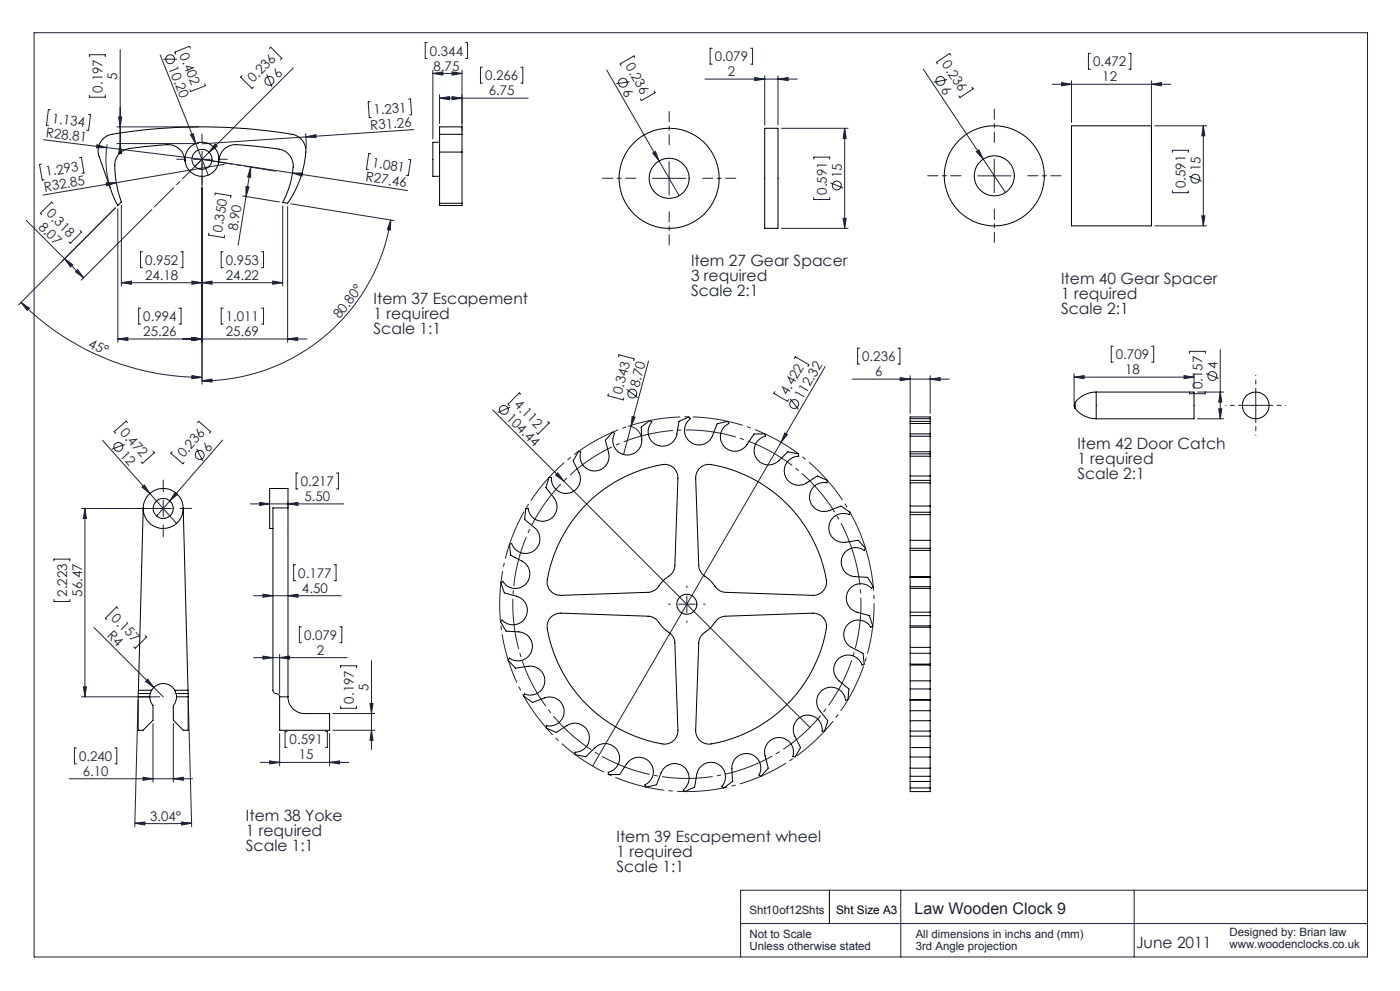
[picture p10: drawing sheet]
<svg xmlns="http://www.w3.org/2000/svg" width="420mm" height="297mm" viewBox="0 0 420 297" stroke-linecap="round" stroke-linejoin="round" font-family="sans-serif">
<g fill="none" stroke="#1b2136" stroke-width=".3">
<path d="M10.2 9.8h400v277h-400zM26.8 17v-.6h4.8v.6M36.1 14.8v28.2M48 16.4l10.7 26.6M49 17.7h4.1M57.1 14.4l-.2-.5-4.4 1.7 .2 .6M80.8 14.6l.4-.5 3.4 3.4-.5 .4M128.2 12.8h-.6v4.7h.6M139.7 12.8h.6v4.7h-.6M190.5 17.3l-.3-.5-4.1 2.4 .2 .5M213.7 14.5h-.7v4.7h.7M225.2 14.5h.6v4.7h-.6"/>
<path d="M285.3 16.5l-.4-.5-3.9 2.7 .3 .5M327.1 16h-.6v4.7h.6M338.6 16h.7v4.7h-.7M15.1 32.9l-.6-.1-.6 4.7 .6 .1M26.5 34.3l.7 .1-.6 4.7-.6-.1M26.8 28.5v.6h4.8v-.6M35 38h24.6M35.6 35h.9l-.4 3zM61.4 25.1l.2 .6-4.4 1.7-.2-.5M72.6 22.7l-.4 .4 3.4 3.4 .4-.4M80 22.3l1.6 3.8M88 20.3l-29.5 29.6"/>
<path d="M111.1 30.5h-.6l.3 4.8 .6-.1M122.6 29.7h.6l.3 4.7-.6 .1M124.2 38.8l-63.6 4.3M129.9 21v20.7M129.9 22h8.7M129.9 22l3-.4v.9zM131.9 28.4v8.6M131.9 29.4h26.5M131.9 29.4l3-.4v.9zM135.6 29l3 .4-3 .5zM135.6 21.6l3 .4-3 .5zM138.6 21v18.3"/>
<path d="M144.7 20.1h-.6v4.8h.6M156.2 20.1h.6v4.8h-.6M182 21l21.7 37.6M188.9 24.5l-4 .6M196.2 27.2l.3 .6-4.1 2.4-.3-.6M211.5 23.7h27.7M226.4 23.2l3 .5-3 .5zM229.4 22.7v14.7M233.4 22.7v14.7M233.4 23.7l3-.5v1zM234.4 38.4h20M253.4 38.4l.5 3h-1z"/>
<path d="M253.4 38.4v30M277 20.7l18 27M284.1 23.8l-4 .9M291.6 26.1l.4 .5-4 2.6-.3-.5M315.7 25.3h35.5M318.5 24.8l3 .5-3 .4zM321.5 24.2v12.5M345.4 25.3l3-.5v.9zM345.4 24.2v21.5M346.4 37.7h15.6M361 37.7v30M361 37.7l.5 3h-1z"/>
<path d="M12.5 49.2l-.6 .1 .8 4.7 .6-.1M12.9 41.9l19.1 2.3M23.8 47.3l.6-.1 .8 4.7-.6 .1M29.1 43.4l2.9 .8-3 .1zM31.9 54.8l3-.1-2.9 1zM32 44.2l28.6 3.6 27.1 4.1M32.1 43.2a28.1 28.1 0 0 0 1 13.2M34.9 54.7l-22 3.8M35 43h24.6M36.1 43l.4 3h-.9zM57.1 40.4l.9-.3 .7 2.9zM58.1 47.8h5"/>
<path d="M58.7 43l3.8 9.5M60.6 45.3v69.8M64.5 58.5l.1-.6 4.7 .8-.1 .6M64.5 43.2l.7 .6-2.5 1.8zM67.3 49.2l-32.4 5.5M72.8 58.7l11 1.8M73.8 55.9l.9 .1-.9 2.9zM75.2 50.1v3.1l-.9-.2zM75.2 50.1l-3.8 23.4M87.7 51.9l34.6 5.2M87.7 51.9h3.1l-.2 .9zM91.7 40l.1 4.6"/>
<path d="M91.8 41l3-.6v.9zM111.2 46.1l-.6-.1-.7 4.7 .6 .1M122.6 47.8l.6 .1-.7 4.7-.6-.1M195.7 53.4h10M195.8 45.9l.8-.5 1.1 2.9zM200.7 48.4v10.1M244.2 47.7v-.6h4.7v.6M244.2 59.2v.6h4.7v-.6M249.1 54.8l3.8 1.6M292.9 45.5l.8-.6 1.3 2.8zM293.3 52.7h10M295 47.7l6.6 10"/>
<path d="M298.3 47.7v10M351.7 45.6v-.6h4.8v.6M351.7 57.1v.6h4.8v-.6M356.7 52.8l3.8 1.5M7.8 66l17.3 17.3M15.9 61l-.4-.4-3.4 3.3 .4 .4M19.4 77.5l2.4 1.8-.6 .7zM24 69.1l.4 .5-3.3 3.3-.4-.4M34.6 62.3l-29 29M35.3 62.6v40M36.4 61.5v24.2M42.8 75.5h-.6v4.7h.6"/>
<path d="M45.6 62.8l-21.2 21.2M54.3 75.5h.6v4.7h-.6M62.7 69.8l-.2 .6 4.7 .8 .1-.6M67 75.5h-.6v4.7h.6M78.5 75.5h.6v4.7h-.6M84.8 61.7v24M86.3 61.9v40.7M87.3 61.1l30.9 5M117.2 65.9l-.1 3.1-.9-.2zM117.2 65.9a57.3 57.3 0 0 1-56.6 48.2M234.4 68.4h20M252.9 65.4h1l-.5 3z"/>
<path d="M346.4 67.7h15.6M360.5 64.7h1l-.5 3zM6.3 90.6l2.5 1.8-.7 .6zM6.3 90.6a77 77 0 0 0 54.3 22.5M22.6 81.5l.7-.7 1.8 2.5zM36.4 84.7l3-.5v1zM36.4 84.7h48.4M42.2 92.4h-.6v4.7h.6M53.7 92.4h.6v4.7h-.6M57.6 84.2l3 .5-3 .5zM60.6 84.7l3-.5v1zM67 92.4h-.6v4.7h.6"/>
<path d="M78.5 92.4h.6v4.7h-.6M81.8 84.2l3 .5-3 .5zM35.3 101.6l3-.5v1zM35.3 101.6h56.7M57.6 101.1l3 .5-3 .5zM57.6 112.6l3 .5-3 .4zM60.6 114.1l3-.5v.9zM86.3 101.6l3-.5v1zM156.2 118.2l-.4-.4-3.4 3.3 .4 .5M182.5 118l-.1 .6 4.6 1.2 .1-.5M185.5 106.9l.2-.6 4.6 1.3-.2 .6M188 116.7l3.3 2.5"/>
<path d="M194.6 108.2l-5.3 19.6M232.5 117.4l-.3 .5 4.1 2.4 .3-.5M237 119.5l2.5 3.2M238.3 107.5l.3-.6 4.1 2.4-.3 .6M247.5 109.9l-13.2 22.7M255.7 113.6h29.1M257.9 104.3h-.6v4.8h.6M269.4 104.3h.6v4.8h-.6M270.1 113.2l2.9 .4-2.9 .5zM273 112.6v11.3M279 113.6l3-.4v.9zM279 112.6v11.3"/>
<path d="M322.2 113l3-.4v.9zM322.2 112v8.5M322.2 113h36M334 103.7h-.6v4.8h.6M345.5 103.7h.6v4.8h-.6M355.2 112.6l3 .4-3 .5zM356.8 105.9v-.6h4.8v.6M356.8 117.4v.6h4.8v-.6M358.2 112v4.5M359.2 117.5h7.9M361.8 111.9l3.8 1.5M366.1 117.5l.4 3h-.9z"/>
<path d="M366.1 104.8v20.7M376.7 116.5v10M30.7 131.9l14.3 16M37.4 133.2l-3.9 1.4M38.2 126.7l-.4-.5-3.5 3.2 .4 .5M45.9 135.3l.4 .4-3.6 3.2-.4-.5M51.6 135.4l-.3 .5 3.6 3.1 .3-.5M59 134.5l1.9 3.7M59.2 126.7l.4-.4 3.6 3.1-.4 .5M66.8 131.9l-15.9 18.2M147.8 122.9l21.3 21.3M153 122l-3.7 1.6"/>
<path d="M164.3 126.3l.5 .4-3.4 3.4-.4-.4M188.3 127.7a4.3 4.3 0 0 1 4.1 3.1M189.3 127.8l-2.2 8.4M189.7 124.8l.8 .3-1.2 2.7zM234.3 132.6l-56.5 97M235.4 129.7l.8 .5-1.9 2.4zM359.2 125.5h7.9M365.6 122.5h.9l-.4 3zM371.7 121.5h10M24.4 152.4h27.1M25.5 152.4l.4 3h-.9zM25.5 152.4v56.4"/>
<path d="M42.6 146l.7-.6 1.7 2.5zM45 147.9l8 9M49 149.9v5M50.9 150.1l-3.9 4.6M52.6 147.6l.6 .6-2.3 1.9zM75.1 151h28M77.9 150.6l3 .4-3 .5zM86.4 151l3-.4v.9zM86.4 150.4v1.6M89.4 141.8h-.6v4.7h.6M100.9 141.8h.6v4.7h-.6M167.3 141.7l1.8 2.5-2.4-1.8z"/>
<path d="M169.1 144.2l73.9 73.8M16.2 168.2v-.6h4.8v.6M16.2 179.7v.6h4.8v-.6M76.1 178.5h26.3M78.9 178.1l3 .4-3 .5zM86.4 178.5l3-.4v.9zM88.7 169.3h-.6v4.7h.6M100.2 169.3h.6v4.7h-.6M206.1 178.6v5M28.2 188.1l17.9 17.9M35.4 182.3l-.4-.4-3.4 3.4 .4 .4M43.5 190.5l.5 .4-3.4 3.4-.5-.5"/>
<path d="M76.1 197.1h28M78.9 196.6l3 .5-3 .5zM83.9 196.1v11.8M83.9 197.1l3-.5v1zM90.5 187.9h-.7v4.7h.7M102 187.9h.6v4.7h-.6M111.4 198v26.6M203.6 181.1h5M24.4 208.8h23.5M25 205.8h.9l-.4 3zM41.4 209.9l-1 37.9M43.7 204.2l.6-.6 1.8 2.4z"/>
<path d="M45.9 216.8v17.6M46.1 206l2.9 2.8M52 216.8v17.6M56.5 209.9l1 37.9M83.9 219.8v9.7M86.1 219.2h-.6v4.8h.6M97.6 219.2h.6v4.8h-.6M98.9 219.8v9.7M99.9 213.9h12.6M99.9 218.9h12.6M102.2 200.1v-.6h4.8v.6M102.2 211.6v.7h4.8v-.7"/>
<path d="M111 210.9h.9l-.5 3zM111.4 218.9l.5 3h-.9zM20.8 233.4h37M22.9 224.2h-.6v4.7h.6M34.4 224.2h.6v4.7h-.6M42.9 232.9l3 .5-3 .5zM52 233.4l3-.5v1zM78.1 228.5h26.5M80.9 228l3 .5-3 .4zM98.9 228.5l3-.5v.9zM40.5 246.7l3-.4-.1 1zM40.5 246.7h17"/>
<path d="M54.5 246.3l3 .4-3 .6zM222.2 276.8h188M270.2 266.8v20M340.3 266.8v20M410.2 266.8h-188v20"/>
<circle cx="51" cy="17.7" r="1.34"/>
<circle cx="80.8" cy="24.2" r="1.33"/>
<circle cx="186.9" cy="24.8" r="1.33"/>
<circle cx="282.1" cy="24.3" r="1.32"/>
<circle cx="251" cy="55.6" r="1.34"/>
<circle cx="358.6" cy="53.5" r="1.34"/>
<circle cx="189.7" cy="117.9" r="1.33"/>
<circle cx="363.7" cy="112.7" r="1.33"/>
<circle cx="35.5" cy="133.9" r="1.34"/>
<circle cx="59.9" cy="136.4" r="1.32"/>
<circle cx="151.1" cy="122.8" r="1.33"/>
<circle cx="238.3" cy="121.1" r="1.33"/>
</g>
<path d="M259.8 164.7a56.2 56.2 0 0 0-94.1-22.6 56.2 56.2 0 0 0 25.8 93.2 56.2 56.2 0 0 0 69.1-67.8l-.8-2.8" fill="none" stroke="#1b2136" stroke-width=".3" stroke-dasharray="15.2 1.3 1.3 1.3" stroke-dashoffset="2.6" stroke-linecap="butt"/>
<path d="M256 165.8a52.2 52.2 0 0 0-87.5-21 52.2 52.2 0 0 0 24 86.7 52.2 52.2 0 0 0 64.2-63.1l-.7-2.6" fill="none" stroke="#1b2136" stroke-width=".3" stroke-dasharray="15.2 1.3 1.3 1.3" stroke-dashoffset="5.5" stroke-linecap="butt"/>
<path d="M190.8 53.4h-10M200.8 43.4v-10M210.8 53.4h10M288.3 52.7h-10M298.3 42.7v-10M308.3 52.7h10M200.8 63.4v10M298.3 62.7v10" fill="none" stroke="#1b2136" stroke-width=".3" stroke-dasharray="15.2 1.3 1.3 1.3" stroke-dashoffset="12.1"/>
<path d="M55.6 47.7h-2.6M60.6 42.7v-2.6M60.6 52.7v2.6M65.6 47.7h2.6M44 152.4h-3.5M49 147.4v-3.5M49 157.4v3.5M54 152.4h3.5M206.1 176.1v-.5M201.1 181.1h-.5M206.1 186.1v.5M211.1 181.1h.5" fill="none" stroke="#1b2136" stroke-width=".3" stroke-dasharray="15.2 1.3 1.3 1.3"/>
<path d="M376.7 116.5v-4M371.7 121.5h-4M376.7 126.5v4M381.7 121.5h4" fill="none" stroke="#1b2136" stroke-width=".3" stroke-dasharray="15.2 1.3 1.3 1.3" stroke-dashoffset="15.1"/>
<path d="M248.8 266.8v10" fill="none" stroke="#000" stroke-width=".3"/>
<path d="M60.6 47.7l-14.3 14.3" fill="none" stroke="#1b2136" stroke-width=".3" stroke-dasharray="15.2 1.3 1.3 1.3" stroke-dashoffset="7"/>
<path d="M60.6 47.7l22 3.6" fill="none" stroke="#1b2136" stroke-width=".3" stroke-dasharray="15.2 1.3 1.3 1.3" stroke-dashoffset="6"/>
<g fill="#1b2136">
<path d="M167.3 141.7l1.8 2.5-2.4-1.8z"/>
<path d="M235.4 129.7l.8 .5-1.9 2.4z"/>
<path d="M57.1 40.4l.9-.3 .7 2.9z"/>
<path d="M195.8 45.9l.8-.5 1.1 2.9z"/>
<path d="M292.9 45.5l.8-.6 1.3 2.8z"/>
<path d="M42.6 146l.7-.6 1.7 2.5z"/>
<path d="M43.7 204.2l.6-.6 1.8 2.4z"/>
<path d="M29.1 43.4l2.9 .8-3 .1z"/>
<path d="M91.8 41l3-.6v.9z"/>
<path d="M31.9 54.8l3-.1-2.9 1z"/>
<path d="M64.5 43.2l.7 .6-2.5 1.8z"/>
<path d="M52.6 147.6l.6 .6-2.3 1.9z"/>
<path d="M189.7 124.8l.8 .3-1.2 2.7z"/>
<path d="M87.7 51.9h3.1l-.2 .9z"/>
<path d="M22.6 81.5l.7-.7 1.8 2.5zM19.4 77.5l2.4 1.8-.6 .7z"/>
<path d="M73.8 55.9l.9 .1-.9 2.9zM75.2 50.1v3.1l-.9-.2z"/>
<path d="M81.8 84.2l3 .5-3 .5zM60.6 84.7l3-.5v1zM57.6 84.2l3 .5-3 .5zM36.4 84.7l3-.5v1zM233.4 23.7l3-.5v1zM226.4 23.2l3 .5-3 .5z"/>
<path d="M35.3 101.6l3-.5v1zM57.6 101.1l3 .5-3 .5zM57.6 101.1l3 .5-3 .5zM86.3 101.6l3-.5v1zM77.9 150.6l3 .4-3 .5zM86.4 151l3-.4v.9zM318.5 24.8l3 .5-3 .4zM345.4 25.3l3-.5v.9zM322.2 113l3-.4v.9zM355.2 112.6l3 .4-3 .5z"/>
<path d="M270.1 113.2l2.9 .4-2.9 .5zM279 113.6l3-.4v.9z"/>
<path d="M42.9 232.9l3 .5-3 .5zM52 233.4l3-.5v1z"/>
<path d="M40.5 246.7l3-.4-.1 1zM54.5 246.3l3 .4-3 .6z"/>
<path d="M60.6 114.1l3-.5v.9zM117.2 65.9l-.1 3.1-.9-.2z"/>
<path d="M35.6 35h.9l-.4 3zM36.1 43l.4 3h-.9z"/>
<path d="M25 205.8h.9l-.4 3zM25.5 152.4l.4 3h-.9z"/>
<path d="M111 210.9h.9l-.5 3zM111.4 218.9l.5 3h-.9zM253.4 38.4l.5 3h-1zM252.9 65.4h1l-.5 3zM361 37.7l.5 3h-1zM360.5 64.7h1l-.5 3zM366.1 117.5l.4 3h-.9zM365.6 122.5h.9l-.4 3z"/>
<path d="M6.3 90.6l2.5 1.8-.7 .6zM57.6 112.6l3 .5-3 .4z"/>
<path d="M131.9 29.4l3-.4v.9zM135.6 29l3 .4-3 .5z"/>
<path d="M80.9 228l3 .5-3 .4zM98.9 228.5l3-.5v.9z"/>
<path d="M129.9 22l3-.4v.9zM135.6 21.6l3 .4-3 .5zM78.9 178.1l3 .4-3 .5zM86.4 178.5l3-.4v.9zM78.9 196.6l3 .5-3 .5zM83.9 197.1l3-.5v1z"/>
</g>
<g fill="none" stroke="#000" stroke-width=".3">
<path d="M229.4 38.4h4v30h-4zM321.5 37.7h23.9v30h-23.9zM65.7 48a5 5 0 0 1 5.3-4.6l4.8 .3a45.6 45.6 0 0 1 9.3 1.5 5.1 5.1 0 0 1 2.7 6.1 26.4 26.4 0 0 1-3 9.4l1.5 .2a28.7 28.7 0 0 0 5.4-16.8 5 5 0 0 0-4.1-3.9 161.4 161.4 0 0 0-54.9 .3 5 5 0 0 0-3 6.3l3.9 11.1 1.7 3.7 1.1-1.1a28.8 28.8 0 0 1-1.8-12.4 5 5 0 0 1 4.1-3.6l4.3-.5a41.5 41.5 0 0 1 8.6-.5 5.3 5.3 0 0 1 3.9 4.9M131.9 40.2v5.4M131.9 45.6v15.3M131.9 40.2v-2.2h6.7v2.2M131.9 42.6h-2v10.2h2M131.9 45.6h6.7M131.9 40.2h6.7M138.6 40.2v5.4M138.6 45.6v15.3M131.9 60.9h6.7"/>
<path d="M131.9 60.9v.7h6.7v-.7M328.9 117.5a7.9 7.9 0 0 0-6.4 3.1M328.9 117.5h29.3v8h-29.3M328.9 117.5v8M273 136.7v6M273 130.7v4.7M273 126.9v3.1M273 125.5v.8M273 125.5v-.5h6v.5M273 126.3v.6M273 130v.7M273 135.4v1.3"/>
<path d="M273 136.7h6M273 136h6M273 135.4h6M273 130.7h6M273 130h6M273 126.9h6M273 126.3h6M273 125.5h6M279 136.7v6M279 130.7v4.7M279 126.9v3.1M279 125.5v.8"/>
<path d="M279 126.3v.6M279 130v.7M279 135.4v1.3M322.5 122.3a8.1 8.1 0 0 0 6.4 3.2M322.5 120.6a1.4 1.4 0 0 0 0 1.7M322.5 120.6v1.7M43 152.2l-1.5 54.7M55 152.2l1.4 54.7M86.4 152.2h-4.5l.1 55a1.21 1.21 0 0 0 1.2 .7l.5 .4 .2 .5M86.4 152.2v-5.8h-5.5v12h1M86.4 152.2v56.6M164.7 143.1h.8l-.1 .7a4.4 4.4 0 0 0 5.5 3.9 4.4 4.4 0 0 0 2.8-6.1l-1.8-3.5 1.6-2.8 .7 .2-.1 .7a4.4 4.4 0 0 0 4.5 4.9 4.4 4.4 0 0 0 4-5.4l-1-3.7 2.2-2.5 .6 .4-.3 .6a4.4 4.4 0 0 0 3.4 5.8 4.4 4.4 0 0 0 5-4.5l-.1-3.8 2.5-2 .6 .5-.4 .5a4.3 4.3 0 0 0 2.1 6.4 4.3 4.3 0 0 0 5.9-3.3l.6-3.8 3-1.3 .4 .5-.5 .4a4.4 4.4 0 0 0 .7 6.7 4.4 4.4 0 0 0 6.4-2l1.5-3.6 3.1-.7 .4 .6-.6 .4a4.3 4.3 0 0 0-.7 6.7 4.3 4.3 0 0 0 6.7-.7l2.1-3.2 3.2-.1 .3 .7-.7 .2a4.4 4.4 0 0 0-2.1 6.5 4.4 4.4 0 0 0 6.7 .7l2.8-2.7 3.1 .6 .1 .7-.7 .1a4.3 4.3 0 0 0-3.3 5.9 4.3 4.3 0 0 0 6.4 2l3.2-2 3 1.3-.1 .7-.7-.1a4.4 4.4 0 0 0-4.5 5 4.4 4.4 0 0 0 5.8 3.4l3.6-1.3 2.7 1.8-.3 .7-.6-.2a4.4 4.4 0 0 0-5.5 4 4.4 4.4 0 0 0 5 4.5l3.9-.6 2.1 2.4-.3 .7-.6-.4a4.4 4.4 0 0 0-6.2 2.8 4.4 4.4 0 0 0 4 5.4l3.8 .2 1.7 2.8-.6 .6-.5-.5a4.3 4.3 0 0 0-6.6 1.4 4.3 4.3 0 0 0 2.8 6.2l3.7 1 1 3.1-.6 .4-.4-.6a4.4 4.4 0 0 0-6.7 0 4.4 4.4 0 0 0 1.4 6.6l3.4 1.8 .4 3.2-.7 .3-.3-.7a4.4 4.4 0 0 0-6.6-1.3 4.4 4.4 0 0 0 0 6.7l3 2.5-.3 3.2-.8 .1-.1-.6a4.3 4.3 0 0 0-6.1-2.8 4.3 4.3 0 0 0-1.4 6.6l2.4 3-1 3.1h-.8l.1-.7a4.3 4.3 0 0 0-5.5-3.9 4.3 4.3 0 0 0-2.8 6.1l1.8 3.4-1.7 2.9-.7-.2 .2-.7a4.3 4.3 0 0 0-4.5-5 4.3 4.3 0 0 0-4 5.5l1 3.7-2.2 2.5-.6-.4 .3-.6a4.3 4.3 0 0 0-3.4-5.8 4.3 4.3 0 0 0-5 4.5l.1 3.8-2.6 1.9-.6-.4 .5-.5a4.3 4.3 0 0 0-2.1-6.5 4.3 4.3 0 0 0-5.9 3.4l-.6 3.8-2.9 1.3-.5-.5 .5-.4a4.4 4.4 0 0 0-.7-6.7 4.4 4.4 0 0 0-6.5 2l-1.3 3.6-3.2 .7-.4-.6 .6-.4a4.3 4.3 0 0 0 .7-6.7 4.3 4.3 0 0 0-6.7 .7l-2.1 3.2-3.2 .1-.2-.7 .6-.3a4.3 4.3 0 0 0 2.1-6.4 4.3 4.3 0 0 0-6.7-.7l-2.8 2.7-3.2-.6v-.7l.7-.1a4.3 4.3 0 0 0 3.3-5.9 4.3 4.3 0 0 0-6.4-2.1l-3.2 2.1-3-1.3 .1-.7 .7 .1a4.4 4.4 0 0 0 4.5-5.1 4.4 4.4 0 0 0-5.9-3.3l-3.5 1.3-2.7-1.8 .2-.7 .7 .2a4.4 4.4 0 0 0 5.4-4 4.4 4.4 0 0 0-5-4.5l-3.7 .6-2.3-2.4 .4-.7 .6 .4a4.4 4.4 0 0 0 6.2-2.8 4.4 4.4 0 0 0-4-5.4l-3.8-.2-1.7-2.8 .5-.6 .5 .5a4.3 4.3 0 0 0 6.6-1.4 4.3 4.3 0 0 0-2.7-6.2l-3.7-1-1.1-3.1 .6-.4 .5 .6a4.3 4.3 0 0 0 6.7 0 4.3 4.3 0 0 0-1.4-6.6l-3.4-1.8-.4-3.2 .7-.3 .3 .6a4.4 4.4 0 0 0 6.6 1.4 4.4 4.4 0 0 0 0-6.8l-3-2.4 .3-3.2 .7-.1 .2 .6a4.3 4.3 0 0 0 6.1 2.7 4.3 4.3 0 0 0 1.5-6.5l-2.4-3z"/>
<path d="M176 151.1a42.1 42.1 0 0 1 23.4-11.9 4 4 0 0 1 4 4.1l-.9 26.2a4.6 4.6 0 0 1-2.7 3.8l-1.2 1.1a5.6 5.6 0 0 1-3.7 3.1l-26.6 .9a4 4 0 0 1-4.1-4.7 42.6 42.6 0 0 1 11.8-22.6zM210.1 140.2a5.1 5.1 0 0 1 5.4-.5 42.3 42.3 0 0 1 32.5 34.7 4 4 0 0 1-4.2 4l-26.1-.9a4.6 4.6 0 0 1-3.9-2.7l-1.1-1.1a5.6 5.6 0 0 1-3-3.8l-1-26.6a4.1 4.1 0 0 1 1.4-3.1zM273 154.2v7.7M273 144.7v7M273 142.7v2M273 151.7v2.5M273 154.2h6M273 153.5h6M273 151.7h6M273 144.7h6M273 144h6M273 142.7h6"/>
<path d="M279 154.2v7.7M279 144.7v7M279 142.7v2M279 151.7v2.5M273 176.4v7.1M273 165v7.8M273 172.8v3.6h6v-3.6M273 161.9v3.1M273 175.8h6M273 173h6M273 172.8h6M273 165h6"/>
<path d="M273 164.3h6M273 161.9h6M279 176.4v7.1M279 165v7.8M279 161.9v3.1M165.1 185.1a4.2 4.2 0 0 1 3.2-1.3l26.1 .9a4.6 4.6 0 0 1 3.9 2.7l1.1 1.1a5.6 5.6 0 0 1 3 3.8l1 26.6a4 4 0 0 1-4.7 4.1 42.4 42.4 0 0 1-34.6-35.3 4.3 4.3 0 0 1 1-2.6zM210.7 190.1l1.2-.9a11.9 11.9 0 0 0 3.2-3.4l1.2-.8 1.4-.3 26.1-.9a4 4 0 0 1 4.1 4.7 42.3 42.3 0 0 1-35.2 34.5 4 4 0 0 1-4-4.1l.9-26.2 .3-1.4zM273 188v6M273 199.3v4.7M273 183.5v4.5M273 194v5.3M273 188h6"/>
<path d="M273 187.6h6M273 184.5h6M273 183.5h6M273 194h6M273 199.3h6M273 199h6M273 195.8h6M279 188v6M279 199.3v4.7M279 183.5v4.5M279 194v5.3M41.5 208.8v10.1h1.4l3-3v-4.4a4.1 4.1 0 0 1-1-2.7"/>
<path d="M41.5 208.8h3.4M41.5 207.9v.9M41.5 207.9h3.6M41.5 206.9v1M41.5 206.9h4M45.1 207.9l-.2 .9M45.5 206.9a4 4 0 0 1 6.9 0M45.5 206.9l-.4 1M52.4 206.9l.4 1M52.4 206.9h4M52.8 207.9l.2 .9M52.8 207.9h3.6"/>
<path d="M53 208.8a4.1 4.1 0 0 1-1 2.7v4.4l3 3h1.4v-10.1M53 208.8h3.4M56.4 206.9v1M56.4 207.9v.9M83.9 208.8v10.1h15v-5h-7.5a4.9 4.9 0 0 1-5-5.1M83.9 208.8h2.5M273 209.8v3.2M273 219.1v1.5M273 219.1h6M273 204v5.8M273 213v6.1M273 204h6"/>
<path d="M273 206.5h6M273 209.7h6M273 209.8h6M273 213h6M273 216h6M279 209.8v3.2M279 219.1v1.5M279 204v5.8M279 213v6.1M273 220.6v16.6h6v-16.6M273 220.6h6M273 226.9h6"/>
<path d="M273 224h6M273 230.2h6M273 232.7h6M273 236.1h6M273 234.2h6"/>
<circle cx="60.6" cy="47.7" r="5.1"/>
<circle cx="60.6" cy="47.7" r="3"/>
<circle cx="200.7" cy="53.4" r="15"/>
<circle cx="200.7" cy="53.4" r="6"/>
<circle cx="298.3" cy="52.7" r="15"/>
<circle cx="298.3" cy="52.7" r="6"/>
<circle cx="376.7" cy="121.5" r="4"/>
<circle cx="49" cy="152.4" r="6"/>
<circle cx="49" cy="152.4" r="2.99"/>
<circle cx="206.1" cy="181.1" r="3"/>
</g>
<text font-size="4.8" fill="#1b2136" x="274.4" y="273.9">Law Wooden Clock 9</text>
<g font-size="4.7" fill="#1b2136">
<text x="207.3" y="79.6">Item 27 Gear Spacer</text>
<text x="207.3" y="84.2">3 required</text>
<text x="207.3" y="88.7">Scale 2:1</text>
<text x="318.3" y="85.1">Item 40 Gear Spacer</text>
<text x="318.3" y="89.7">1 required</text>
<text x="112.1" y="91">Item 37 Escapement</text>
<text x="112.1" y="95.5">1 required</text>
<text x="318.3" y="94.2">Scale 2:1</text>
<text x="112.1" y="100">Scale 1:1</text>
<text x="323.2" y="134.5">Item 42 Door Catch</text>
<text x="323.2" y="139">1 required</text>
<text x="323.2" y="143.6">Scale 2:1</text>
<text x="73.8" y="246.1">Item 38 Yoke</text>
<text x="73.8" y="250.6">1 required</text>
<text x="73.8" y="255.1">Scale 1:1</text>
<text x="185" y="252.2">Item 39 Escapement wheel</text>
<text x="185" y="256.8">1 required</text>
<text x="185" y="261.3">Scale 1:1</text>
<text x="340.8" y="284.2">June 2011</text>
</g>
<g font-size="4" fill="#1b2136">
<text x="53.8" y="16.6" transform="rotate(68 53.8 16.6)">0.402</text>
<text x="129" y="16.6">0.344</text>
<text x="35.2" y="23.9" transform="rotate(-90 35.2 23.9)">5</text>
<text x="50.5" y="20.3" transform="rotate(68 50.5 20.3)">10.20</text>
<text x="83.5" y="23.7" transform="rotate(-45 83.5 23.7)">6</text>
<text x="130.1" y="21.1">8.75</text>
<text x="187.5" y="19.9" transform="rotate(60 187.5 19.9)">0.236</text>
<text x="214.4" y="18.3">0.079</text>
<text x="218.3" y="22.8">2</text>
<text x="282.4" y="19.3" transform="rotate(56 282.4 19.3)">0.236</text>
<text x="327.9" y="19.9">0.472</text>
<text x="30.7" y="27.7" transform="rotate(-90 30.7 27.7)">0.197</text>
<text x="76" y="24.9" transform="rotate(-45 76 24.9)">0.236</text>
<text x="145.5" y="24">0.266</text>
<text x="146.6" y="28.5">6.75</text>
<text x="186.7" y="27.4" transform="rotate(60 186.7 27.4)">6</text>
<text x="282.1" y="26.9" transform="rotate(56 282.1 26.9)">6</text>
<text x="330.7" y="24.4">12</text>
<text x="112.1" y="34.3" transform="rotate(-4 112.1 34.3)">1.231</text>
<text x="13.7" y="41.1" transform="rotate(7 13.7 41.1)">R28.81</text>
<text x="15.4" y="36.8" transform="rotate(7 15.4 36.8)">1.134</text>
<text x="111.2" y="38.8" transform="rotate(-4 111.2 38.8)">R31.26</text>
<text x="13.9" y="52.9" transform="rotate(-10 13.9 52.9)">1.293</text>
<text x="111.4" y="50" transform="rotate(9 111.4 50)">1.081</text>
<text x="252.6" y="53.4" transform="rotate(-90 252.6 53.4)">15</text>
<text x="360.1" y="51.3" transform="rotate(-90 360.1 51.3)">15</text>
<text x="13.4" y="57.5" transform="rotate(-10 13.4 57.5)">R32.85</text>
<text x="109.6" y="54.3" transform="rotate(9 109.6 54.3)">R27.46</text>
<text x="248.1" y="58.4" transform="rotate(-90 248.1 58.4)">0.591</text>
<text x="355.6" y="56.4" transform="rotate(-90 355.6 56.4)">0.591</text>
<text x="13.7" y="64.3" transform="rotate(45 13.7 64.3)">0.318</text>
<text x="11.3" y="68.2" transform="rotate(45 11.3 68.2)">8.07</text>
<text x="66.6" y="69.7" transform="rotate(-81 66.6 69.7)">0.350</text>
<text x="71.2" y="69.3" transform="rotate(-81 71.2 69.3)">8.90</text>
<text x="43.5" y="79.3">0.952</text>
<text x="43.5" y="83.8">24.18</text>
<text x="67.7" y="79.3">0.953</text>
<text x="67.7" y="83.8">24.22</text>
<text x="101.9" y="95.7" transform="rotate(-53 101.9 95.7)">80.80°</text>
<text x="43" y="96.2">0.994</text>
<text x="43" y="100.7">25.26</text>
<text x="67.7" y="96.2">1.011</text>
<text x="67.7" y="100.7">25.69</text>
<text x="26.3" y="104.1" transform="rotate(25 26.3 104.1)">45°</text>
<text x="334.8" y="107.6">0.709</text>
<text x="258.7" y="108.2">0.236</text>
<text x="262.5" y="112.7">6</text>
<text x="337.5" y="112.1">18</text>
<text x="365.2" y="110.5" transform="rotate(-90 365.2 110.5)">4</text>
<text x="186.5" y="118.3" transform="rotate(-75 186.5 118.3)">0.343</text>
<text x="191.7" y="116.2" transform="rotate(-75 191.7 116.2)">8.70</text>
<text x="236.2" y="118.7" transform="rotate(-60 236.2 118.7)">4.422</text>
<text x="240.7" y="119.9" transform="rotate(-60 240.7 119.9)">112.32</text>
<text x="360.7" y="116.6" transform="rotate(-90 360.7 116.6)">0.157</text>
<text x="151.7" y="125.5" transform="rotate(45 151.7 125.5)">104.44</text>
<text x="154" y="121.5" transform="rotate(45 154 121.5)">4.112</text>
<text x="35.8" y="129.8" transform="rotate(48 35.8 129.8)">0.472</text>
<text x="35.8" y="136.6" transform="rotate(48 35.8 136.6)">12</text>
<text x="55.1" y="137.4" transform="rotate(-49 55.1 137.4)">0.236</text>
<text x="62.5" y="135.7" transform="rotate(-49 62.5 135.7)">6</text>
<text x="90.2" y="145.6">0.217</text>
<text x="91.3" y="150.1">5.50</text>
<text x="89.5" y="173.1">0.177</text>
<text x="20.1" y="178.9" transform="rotate(-90 20.1 178.9)">2.223</text>
<text x="24.6" y="178.9" transform="rotate(-90 24.6 178.9)">56.47</text>
<text x="90.6" y="177.6">4.50</text>
<text x="33.2" y="185.6" transform="rotate(45 33.2 185.6)">0.157</text>
<text x="31.9" y="190.7" transform="rotate(45 31.9 190.7)">R4</text>
<text x="91.2" y="191.7">0.079</text>
<text x="95.1" y="196.2">2</text>
<text x="110.6" y="207" transform="rotate(-90 110.6 207)">5</text>
<text x="106.1" y="210.9" transform="rotate(-90 106.1 210.9)">0.197</text>
<text x="86.9" y="223.1">0.591</text>
<text x="89.7" y="227.6">15</text>
<text x="23.7" y="228">0.240</text>
<text x="24.8" y="232.5">6.10</text>
<text x="45" y="246">3.04°</text>
</g>
<text font-size="3.5" x="250.8" y="274">Sht Size A3</text>
<g font-size="3.4" fill="#1b2136">
<text x="224.8" y="273.9">Sht10of12Shts</text>
<text x="224.8" y="281.2">Not to Scale</text>
<text x="274.7" y="281.2">All dimensions in inchs and (mm)</text>
<text x="368.8" y="280.6">Designed by: Brian law</text>
<text x="224.8" y="284.7">Unless otherwise stated</text>
<text x="274.7" y="284.7">3rd Angle projection</text>
<text x="368.8" y="284.1">www.woodenclocks.co.uk</text>
</g>
</svg>
